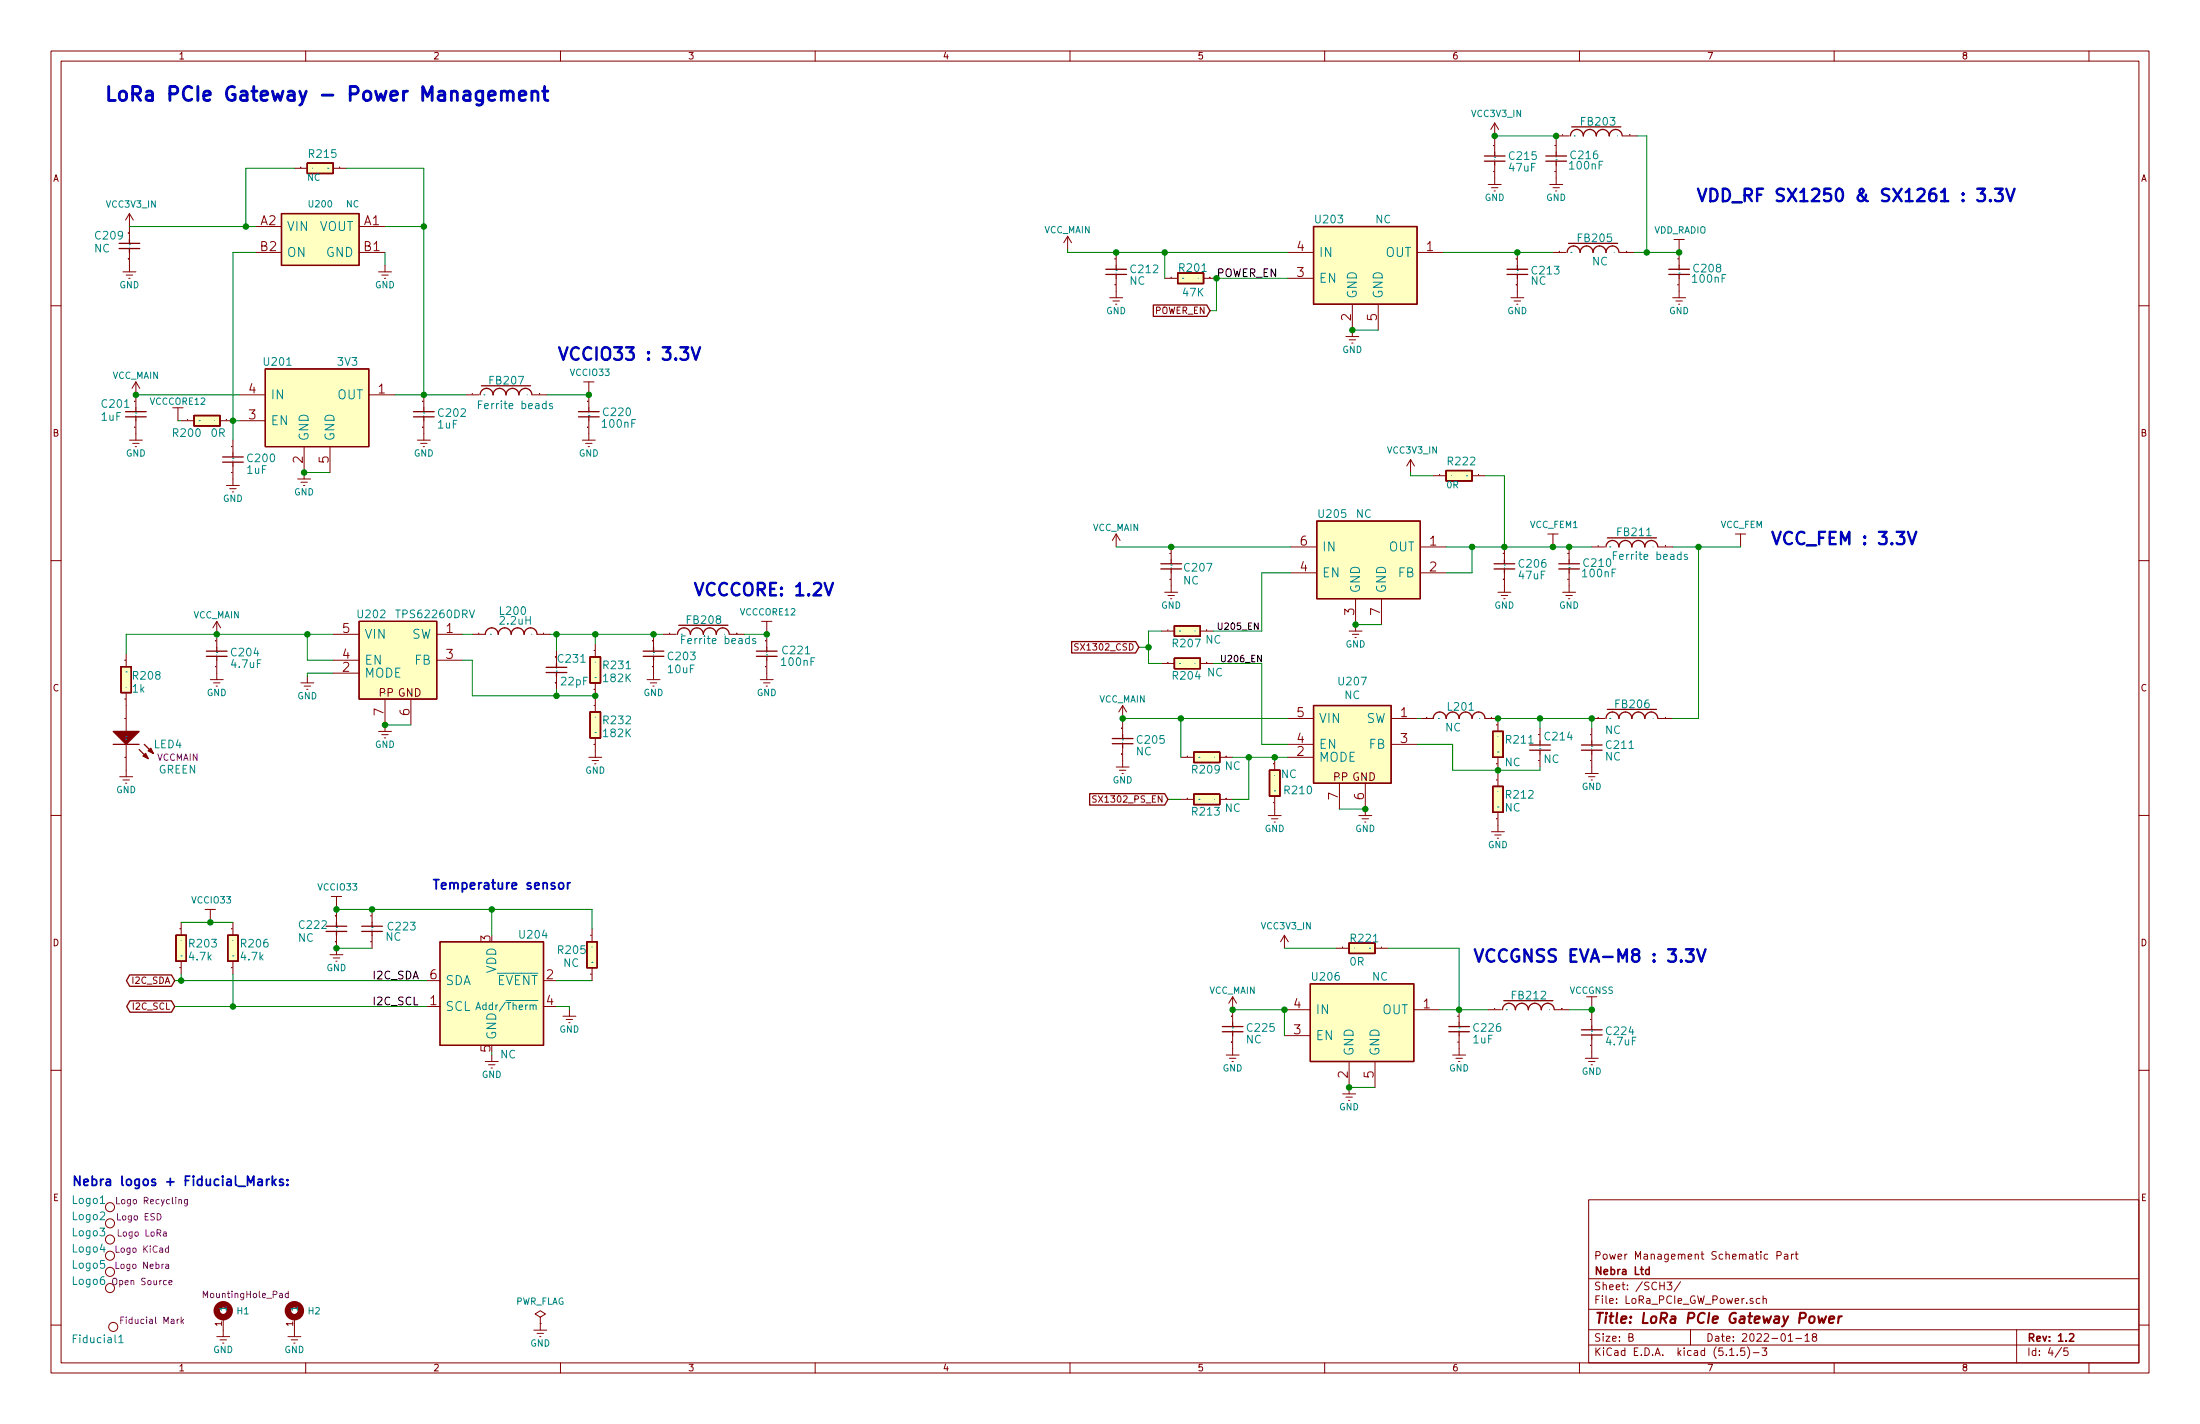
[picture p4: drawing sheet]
<svg xmlns="http://www.w3.org/2000/svg" width="432mm" height="279mm" viewBox="0 0 432 279" stroke-linecap="round" stroke-linejoin="round" font-family="sans-serif">
<g fill="none" stroke="#840000" stroke-width=".2">
<path d="M10 10h411.8v259.4h-411.8zM12 12h407.8v255.4h-407.8zM60 10v2M110 10v2M160 10v2M210 10v2M260 10v2M310 10v2M360 10v2M410 10v2M57.8 33h2.5M59 32.8h.1"/>
<path d="M65.4 33h2.5M66.7 32.8h.1M292.1 36.2h2.5M292.7 36.8h1.3M293.2 28.6h.1M293.2 33.6v.1M293.2 28.5v.1M293.2 37.5h.3M293.4 24.1v2.6M293.4 27.3v2.5M293.4 32.4v3.8M293.4 24.1l-.8 1.3"/>
<path d="M293.4 24.1l.7 1.3M304.2 36.2h2.5M304.8 36.8h1.3M305.2 28.6h.1M305.2 33.7h.1M305.2 33.6v.1M305.3 37.5h.3M305.4 26.7h2.6M305.4 27.3v2.5M305.4 32.4v3.8M306.7 26.5h.1M318.5 26.7h2.8"/>
<path d="M319.9 26.5h.1M10 60h2M24.1 53.3h2.6M24.8 54h1.2M25.2 50.8h.1M25.2 45.7h.1M25.3 54.6h.2M25.4 41.9l-.8 1.3M25.4 41.9v5.1M25.4 49.5v3.8M25.4 41.9l.8 1.3M50.2 44.5h5"/>
<path d="M50.2 49.5h5M70.5 44.5h5.1M70.5 49.5h5.1M74.3 53.3h2.5M74.9 54h1.3M75.4 54.6h.3M75.6 52.1v1.2M209.5 46.4l-.7 1.2M209.5 46.4v2.5M209.5 46.4l.8 1.2M217.8 58.4h2.5M218.4 59.1h1.3"/>
<path d="M218.9 50.8h.1M218.9 55.9h.1M218.9 59.7h.3M219.1 49.5v2.6M219.1 54.6v3.8M228.6 54.6h2.5M229.9 54.4h.1M236.2 54.6h2.6M237.5 54.4h.1M252.7 49.5h5.1M252.7 54.6h5.1M265.4 59.7v6.3"/>
<path d="M270.5 59.7v5.1M278.1 49.5h5.1M296.5 58.4h2.6M297.2 59.1h1.2M297.6 50.8h.1M297.6 55.9h.1M297.7 59.7h.2M297.8 49.5v2.6M297.8 54.6v3.8M304.8 49.5h2.5M306.1 49.3h.1M317.9 49.5h2.8"/>
<path d="M319.3 49.3h.1M328.3 58.4h2.5M328.5 47h2.1M328.9 59.1h1.3M329.4 50.8h.1M329.4 55.9h.1M329.4 59.7h.3M329.6 47v5.1M329.6 54.6v3.8M419.8 60h2M26.5 78.7h.1M26.7 74.9v5.1"/>
<path d="M26.7 74.9l-.8 1.3M26.7 74.9l.7 1.3M47 77.5h5.1M72.4 77.5h5.1M83 78.7h.1M83.2 77.5v2.5M91.4 77.5h2.6M92.7 77.3h.1M104.5 77.5h2.8M105.9 77.3h.1M114.6 74.9h2M115.4 78.7h.1"/>
<path d="M115.6 74.9v5.1M264.2 66h2.5M264.8 66.7h1.3M265.3 67.3h.3M25.4 86.4h2.5M26 87h1.3M26.5 83.8h.1M26.5 87.6h.3M26.7 82.6v3.8M34.9 80v2.6M35.6 82.6h2.5M36.8 82.3h.1"/>
<path d="M43.2 82.6h2.5M44.4 82.3h.1M44.4 95.3h2.6M45.1 95.9h1.3M45.5 92.7h.1M45.5 87.6h.1M45.6 96.5h.2M45.7 86.4v2.5M45.7 91.4v3.9M47 82.6h5.1M58.4 94h2.6M59.1 94.6h1.2"/>
<path d="M59.6 95.3h.2M59.7 87.6v6.4M64.8 87.6v5.1M81.9 86.4h2.6M82.5 87h1.3M83 83.8h.1M83.1 87.6h.2M83.2 82.6v3.8M114.3 86.4h2.5M114.9 87h1.3M115.4 83.8h.1M115.4 87.6h.3"/>
<path d="M115.6 82.6v3.8M276.9 90.2l-.8 1.2M276.9 90.2v2.5M276.9 90.2l.7 1.2M281.3 93.3h2.5M282.5 93.1h.1M288.9 93.3h2.6M290.2 93.1h.1M10 110h2M219.1 104.8v2.5M219.1 104.8l-.8 1.2M219.1 104.8l.7 1.2"/>
<path d="M228.6 116.2h2.5M229.2 116.8h1.3M229.7 113.7h.1M229.7 108.6h.1M229.7 117.5h.3M229.9 107.3v2.6M229.9 112.4v3.8M253.4 107.3h5M253.4 112.4h5M266.1 117.5v6.3M271.1 117.5v5.1M278.8 107.3h5"/>
<path d="M278.8 112.4h5M294 116.2h2.5M294.6 116.8h1.3M295.1 113.7h.1M295.1 108.6h.1M295.1 117.5h.3M295.3 107.3v2.6M295.3 112.4v3.8M303.8 104.8h2M304.8 104.8v2.5M306.7 116.2h2.5M307.3 116.8h1.3"/>
<path d="M307.8 113.7h.1M307.8 108.6h.1M307.8 113.6v.1M307.8 117.5h.3M308 107.3v2.6M308 112.4v3.8M312.4 107.3h2.6M313.7 107.1h.1M325.5 107.3h2.8M326.9 107.1h.1M340.6 104.8h2M341.6 104.8v2.5"/>
<path d="M419.8 110h2M24.6 137.2h.1M24.6 129.5h.1M24.8 128.3v2.5M24.8 135.9v7.6M41.3 133.4h2.5M41.9 134h1.3M42.3 125.7h.1M42.3 130.8h.1M42.4 134.6h.3M42.5 121.9v5.1M42.5 129.5v3.9"/>
<path d="M42.5 121.9l-.7 1.3M42.5 121.9l.8 1.3M59.1 134h2.5M59.7 134.6h1.3M60.2 135.3h.3M60.3 132.7v1.3M65.4 124.5h5.1M65.4 132.1h5.1M65.4 129.5h5.1M75.6 137.2v6.3M80.6 137.2v5M85.7 124.5h5.1"/>
<path d="M85.7 129.5h5.1M92.7 124.5h2.5M94 124.3h.1M105.4 124.5h2.5M106.7 124.3h.1M109 128.9h.1M109 134h.1M109.2 127.6v2.6M109.2 132.7v2.6M116.6 138.4h.1M116.6 127.6h.1M116.6 135.3h.1"/>
<path d="M116.6 135.2v.1M116.8 126.4v2.5M116.8 134v2.5M116.8 137.2v2.5M127 133.4h2.5M127.6 134h1.3M128.1 125.7h.1M128.1 130.8h.1M128.1 134.6h.3M128.3 124.5v2.5M128.3 129.5v3.9M130.2 124.5h2.5"/>
<path d="M131.4 124.3h.1M149.2 133.4h2.6M149.5 121.9h2M149.9 134h1.2M150.3 125.7h.1M150.3 130.8h.1M150.4 134.6h.2M150.5 121.9v5.1M150.5 129.5v3.9M211.6 126.4l-.4-.1-.2 .1v.4l.6 .3v.2l-.2 .3-.5-.1M220.3 138.4l-.7 1.3M220.3 138.4v2.6"/>
<path d="M220.3 138.4l.8 1.3M228 123.8h2.5M228 130.2h2.5M229.2 123.6h.1M229.2 130h.1M235.6 123.8h2.5M235.6 130.2h2.5M236.8 123.6h.1M236.8 130h.1M264.8 123.8h2.5M265.4 124.5h1.3M265.9 125.1h.3"/>
<path d="M10 160h2M23.5 152.4h2.5M24.1 153h1.3M24.6 148.6h.1M24.6 141h.1M24.6 140.9v.1M24.6 153.7h.3M24.8 146.1v6.3M74.3 143.5h2.5M74.9 144.1h1.3M75.4 144.8h.3M115.6 148.6h2.5"/>
<path d="M116.2 149.2h1.3M116.6 146.1h.1M116.6 146v.1M116.7 149.9h.3M116.8 144.8v3.8M215.2 156.2l-.5-.1-.2 .2v.3l.6 .3 .1 .3-.3 .2h-.4M219.1 150.5h2.5M219.7 151.1h1.3M220.1 148h.1M220.1 142.9h.1M220.1 142.8v.1M220.2 151.8h.3"/>
<path d="M220.3 141.6v2.5M220.3 146.7v3.8M231.8 156.8h2.5M231.8 148.6h2.5M233 156.6h.1M233 148.4h.1M239.4 156.8h2.5M239.4 148.6h2.5M240.6 156.6h.1M240.6 148.4h.1M250 149.9h.1M250 157.5h.1"/>
<path d="M250.2 148.6v2.5M250.2 156.2v3.8M252.7 148.6h5.1M252.7 141h5.1M252.7 146.1h5.1M262.9 153.7v5.1M268 153.7v6.3M273 141h5.1M273 146.1h5.1M278.8 141h2.5M280 140.8h.1M291.5 141h2.5v2.5"/>
<path d="M292.7 140.8h.1M293.8 153h.1M293.8 149.9h.1M293.8 142.2h.1M293.8 149.8v.1M294 148.6v2.5M294 151.8v2.5M294 159.4v3.8M302.1 149.2h.1M302.1 144.1h.1M302.3 142.9v2.5M302.3 148v2.5"/>
<path d="M311.1 151.8h2.6M311.8 152.4h1.3M312.2 149.2h.1M312.2 144.1h.1M312.3 153h.2M312.4 142.9v2.5M312.4 148v3.8M312.4 141h2.6M313.7 140.8h.1M325.5 141h2.8M326.9 140.8h.1M419.8 160h2"/>
<path d="M40.3 178.4h2M41.3 178.4v2.6M65 175.9h2.1M65.8 179.7h.1M66 175.9v5.1M72.8 179.7h.1M73 178.4v2.6M248.9 160h2.6M249.6 160.7h1.2M250.1 161.3h.2M266.7 160h2.5M267.3 160.7h1.3"/>
<path d="M267.8 161.3h.3M292.7 163.2h2.6M293.4 163.8h1.2M293.8 160.7h.1M293.8 160.6v.1M293.9 164.5h.2M35.4 182.2h.1M35.4 189.9h.1M35.4 189.8v.1M35.6 181v2.5M35.6 188.6v2.5M45.5 182.2h.1"/>
<path d="M45.5 189.9h.1M45.5 189.8v.1M45.7 181v2.5M45.7 188.6v2.5M64.8 187.3h2.5M65.4 188h1.3M65.8 184.8h.1M65.9 188.6h.3M66 183.5v3.8M72.8 184.8h.1M73 183.5v2.6M83.8 197.5h2.6"/>
<path d="M110.5 199.4h2.5M111.8 198.1v1.3M116 191.1h.1M116 183.5h.1M116.2 182.2v2.6M116.2 189.9v2.5M241.7 199.4h.1M241.9 195.6v5.1M241.9 195.6l-.7 1.3M241.9 195.6l.8 1.3M252.1 198.1h5.1M252.1 183.5l-.8 1.3"/>
<path d="M252.1 183.5v2.6M252.1 183.5l.8 1.3M262.3 186.1h2.5M263.5 185.9h.1M269.9 186.1h2.5M271.1 185.9h.1M277.5 198.1h5.1M286.2 199.4h.1M286.4 198.1v2.6M292.1 198.1h2.5M293.4 197.9h.1M305.2 198.1h2.8"/>
<path d="M306.6 197.9h.1M312.2 200h.1M312.4 195.6v2.5M312.4 198.8v2.5M10 210h2M95.2 208.3h2.6M95.9 208.9h1.3M96.4 209.6h.2M96.5 207v1.3M111.1 200h1.3M111.6 200.7h.3M240.7 207h2.5"/>
<path d="M241.3 207.6h1.3M241.7 204.5h.1M241.8 208.3h.3M241.9 203.2v3.8M252.1 203.2h5.1M263.5 214.6h2.6M264.2 215.3h1.2M264.7 215.9h.2M264.8 208.3v6.3M269.9 208.3v5.1M285.1 207h2.6M285.7 207.6h1.3"/>
<path d="M286.2 204.5h.1M286.3 208.3h.2M286.4 203.2v3.8M311.1 207.6h2.6M311.8 208.3h1.3M312.2 205.1h.1M312.3 208.9h.2M312.4 203.8v3.8M419.8 210h2M311.8 235.4h108v32h-108zM10 260h2M43.8 258.4v3.9"/>
<path d="M57.8 258.4v3.9M106 258.4l1.1-.6-1.1-.6-1 .6 1 .6v1.3M106 259.7h.1M106 259.7v1.3M311.8 256.9h108M311.8 250.9h108M327.2 251.6h.9l-.5 .5 .5 .2v.6l-.2 .2-.7-.2M329.8 251.5l-1.2 1.9M345.4 254.8h-.4l-.3 .2 .1 .6 .2 .2 .4-.1M346 254.9l.3-.1h.3l.1 1M346 254.3v1.5M347 246.2l-.4-.1-.3 .3v.5l.3 .2 .4-.1"/>
<path d="M348.8 246.4l.7-.1 .1-.2v-.4l-.3-.1h-.5v1.5M350.3 246.2h.5l.1 .9M350.9 246.4l-.5 .1-.2 .2 .2 .4 .5-.1M351.6 246.1v1M352 246.1l-.4 .3M352.3 246.1h.6M352.6 245.6v1.3l.3 .2M419.8 260h2M42.5 262.3h2.6M43.2 262.9h1.2M43.7 263.5h.2M56.5 262.3h2.6"/>
<path d="M57.1 262.9h1.3M57.7 263.5h.2M60 267.4v2M104.8 261h2.5M105.4 261.6h1.3M105.9 262.3h.3M110 267.4v2M160 267.4v2M210 267.4v2M260 267.4v2M310 267.4v2M311.8 263.9h108"/>
<path d="M311.8 260.9h108M319.7 262.4l.7-.1 .1-.2-.1-.4h-.7v1.5h.6l.2-.2 .1-.3-.4-.3M331.8 260.9v3M339.5 266h.8M341 265.8v.2M342.4 264.5h-.7l-.1 .7 .2-.2 .5 .1 .2 .2-.1 .5-.2 .2-.6-.2M343 264.3a1.71 1.71 0 0 1 0 2.2M344.1 265.4h1.2M345.8 264.5h1l-.5 .5 .4 .2v.6l-.2 .2-.7-.2M351 263.2h.8M352.5 262.6h1.1M354.3 262.1l.4-.4v1.5"/>
<path d="M354.3 263.2h.8M356 262.3l-.3-.3 .1-.2 .2-.1h.4l.2 .3-.1 .2-.5 .1-.3 .3 .1 .4 .2 .2h.3l.3-.3-.1-.4-.2-.2M360 267.4v2M395.8 260.9v6.5M404.6 264.4l-1.2 1.9M405.8 264.5h-.7v.7l.2-.2 .5 .1 .1 .2-.1 .5-.2 .2-.5-.2M410 267.4v2"/>
<circle cx="21.6" cy="236.9" r=".89"/>
<circle cx="21.6" cy="252.7" r=".89"/>
<circle cx="21.6" cy="243.2" r=".89"/>
<circle cx="21.6" cy="249.6" r=".89"/>
<circle cx="21.6" cy="246.4" r=".89"/>
<circle cx="21.6" cy="240" r=".89"/>
<circle cx="22.2" cy="260.3" r=".89"/>
</g>
<path d="M323.7 249.1h-.4l-.3 .3v.5l.3 .2 .4-.1M323.7 248.6v1.5M406.2 261.8l.6-.1 .2 .4-.9 1.1h.9" fill="none" stroke="#840000" stroke-width=".3"/>
<path d="M356.9 258.3l.2 1.3 .5-1 .3 1 .5-1.3M359 258.9l1-.2-.1-.4h-.7l-.2 1 .2 .3 .6-.1M360.9 258.3l-.1 1.3M361.5 258.3h-.4l-.2 .3" fill="none" stroke="#840000" stroke-width=".41"/>
<g fill="#ffffc2" stroke="#ffffc2" stroke-width=".2">
<path d="M230.5 122.8h5.1v2h-5.1z"/>
<path d="M264.8 185h5.1v2.1h-5.1z"/>
<path d="M257.2 193h20.3v15.3h-20.3z"/>
<path d="M115.8 139.7h2.1v5.1h-2.1z"/>
<path d="M115.8 128.9h2.1v5.1h-2.1z"/>
<path d="M234.3 155.8h5.1v2.1h-5.1z"/>
<path d="M70.5 121.9h15.2v15.3h-15.2z"/>
<path d="M249.2 151.1h2v5.1h-2z"/>
<path d="M55.2 41.9h15.3v10.2h-15.3z"/>
<path d="M38.1 81.5h5.1v2.1h-5.1z"/>
<path d="M231.1 53.6h5.1v2h-5.1z"/>
<path d="M258.4 102.2h20.4v15.3h-20.4z"/>
<path d="M257.8 44.5h20.3v15.2h-20.3z"/>
<path d="M230.5 129.2h5.1v2h-5.1z"/>
<path d="M60.3 32h5.1v2h-5.1z"/>
<path d="M234.3 147.6h5.1v2h-5.1z"/>
<path d="M293 154.3h2v5.1h-2z"/>
<path d="M293 143.5h2v5.1h-2z"/>
<path d="M257.8 138.4h15.2v15.3h-15.2z"/>
<path d="M283.8 92.3h5.1v2.1h-5.1z"/>
<path d="M52.1 72.4h20.3v15.2h-20.3z"/>
<path d="M44.7 183.5h2v5.1h-2z"/>
<path d="M34.5 183.5h2.1v5.1h-2.1z"/>
<path d="M23.7 130.8h2.1v5.1h-2.1z"/>
<path d="M86.4 184.8h20.3v20.3h-20.3z"/>
<path d="M115.2 184.8h2v5.1h-2z"/>
</g>
<g fill="none" stroke="#840000" stroke-width=".25">
<path d="M60.3 32h5.1v2h-5.1zM291.3 31.6h4.1M291.3 30.6h4.1M293.4 29.8v.8M293.4 31.6v.8M303.4 31.6h4.1M303.4 30.6h4.1M305.4 29.8v.8M305.4 31.6v.8M308.2 26.7a1.27 1.27 0 0 1 1.3-1.3 1.27 1.27 0 0 1 1.3 1.3 1.27 1.27 0 0 1 1.2-1.3 1.27 1.27 0 0 1 1.3 1.3 1.27 1.27 0 0 1 1.3-1.3 1.27 1.27 0 0 1 1.2 1.3 1.27 1.27 0 0 1 1.3-1.3 1.27 1.27 0 0 1 1.3 1.3M308.5 24.9h9.6M23.4 47.8h4"/>
<path d="M23.4 48.8h4M25.4 47v.8M25.4 48.8v.7M55.2 41.9h15.3v10.2h-15.3zM217 52.8h4.1M217 53.8h4.1M219.1 52.1v.7M219.1 53.8v.8M226.4 59.8h10.5l.6 1.2-.6 1.1h-10.5zM231.1 53.6h5.1v2h-5.1zM257.8 44.5h20.3v15.2h-20.3zM295.8 52.8h4"/>
<path d="M295.8 53.8h4M297.8 52.1v.7M297.8 53.8v.8M307.6 49.5a1.27 1.27 0 0 1 1.3-1.2 1.27 1.27 0 0 1 1.2 1.2 1.27 1.27 0 0 1 1.3-1.2 1.27 1.27 0 0 1 1.3 1.2 1.27 1.27 0 0 1 1.2-1.2 1.27 1.27 0 0 1 1.3 1.2 1.27 1.27 0 0 1 1.3-1.2 1.27 1.27 0 0 1 1.3 1.2M307.8 47.8h9.7M327.5 52.8h4.1M327.5 53.8h4.1M329.6 52.1v.7M329.6 53.8v.8M52.1 72.4h20.3v15.2h-20.3zM94.2 77.5a1.27 1.27 0 0 1 1.3-1.3 1.27 1.27 0 0 1 1.3 1.3 1.27 1.27 0 0 1 1.2-1.3 1.27 1.27 0 0 1 1.3 1.3 1.27 1.27 0 0 1 1.3-1.3 1.27 1.27 0 0 1 1.3 1.3 1.27 1.27 0 0 1 1.2-1.3 1.27 1.27 0 0 1 1.3 1.3M94.5 75.7h9.6"/>
<path d="M24.6 80.8h4.1M24.6 81.8h4.1M26.7 80v.8M26.7 81.8v.8M38.1 81.5h5.1v2.1h-5.1zM43.7 89.7h4.1M43.7 90.7h4.1M45.7 88.9v.8M45.7 90.7v.7M81.2 80.8h4M81.2 81.8h4M83.2 80v.8"/>
<path d="M83.2 81.8v.8M113.5 80.8h4.1M113.5 81.8h4.1M115.6 80v.8M115.6 81.8v.8M283.8 92.3h5.1v2.1h-5.1zM227.8 111.6h4.1M227.8 110.6h4.1M229.9 109.9v.7M229.9 111.6v.8M258.4 102.2h20.4v15.3h-20.4zM293.2 111.6h4.1"/>
<path d="M293.2 110.6h4.1M295.3 109.9v.7M295.3 111.6v.8M305.9 111.6h4.1M305.9 110.6h4.1M308 109.9v.7M308 111.6v.8M315.2 107.3a1.27 1.27 0 0 1 1.3-1.3 1.27 1.27 0 0 1 1.3 1.3 1.27 1.27 0 0 1 1.2-1.3 1.27 1.27 0 0 1 1.3 1.3 1.27 1.27 0 0 1 1.3-1.3 1.27 1.27 0 0 1 1.2 1.3 1.27 1.27 0 0 1 1.3-1.3 1.27 1.27 0 0 1 1.3 1.3M315.5 105.5h9.6M23.7 130.8h2.1v5.1h-2.1zM40.5 127.8h4.1M40.5 128.8h4.1"/>
<path d="M42.5 127v.8M42.5 128.8v.7M70.5 121.9h15.2v15.3h-15.2zM95.2 124.5a1.27 1.27 0 0 1 1.3-1.3 1.27 1.27 0 0 1 1.3 1.3 1.27 1.27 0 0 1 1.3-1.3 1.27 1.27 0 0 1 1.2 1.3 1.27 1.27 0 0 1 1.3-1.3 1.27 1.27 0 0 1 1.3 1.3 1.27 1.27 0 0 1 1.2-1.3 1.27 1.27 0 0 1 1.3 1.3M107.2 132h4.1M107.2 130.9h4.1M109.2 130.2v.7M109.2 132v.7M115.8 139.7h2.1v5.1h-2.1zM115.8 128.9h2.1v5.1h-2.1zM126.2 127.8h4.1M126.2 128.8h4.1"/>
<path d="M128.3 127v.8M128.3 128.8v.7M133 124.5a1.27 1.27 0 0 1 1.2-1.3 1.27 1.27 0 0 1 1.3 1.3 1.27 1.27 0 0 1 1.3-1.3 1.27 1.27 0 0 1 1.2 1.3 1.27 1.27 0 0 1 1.3-1.3 1.27 1.27 0 0 1 1.3 1.3 1.27 1.27 0 0 1 1.3-1.3 1.27 1.27 0 0 1 1.2 1.3M133.2 122.7h9.7M148.5 127.8h4M148.5 128.8h4M150.5 127v.8M150.5 128.8v.7M210.3 125.9h12.6l.6 1.1-.6 1.1h-12.6zM230.5 122.8h5.1v2h-5.1zM230.5 129.2h5.1v2h-5.1zM257.8 138.4h15.2v15.3h-15.2z"/>
<path d="M315.5 139.2h9.6M22.2 146.1h5.1M27.3 147.1l1.8 1.7M28.3 146.1l1.8 1.7M213.9 155.7h14.7l.6 1.1-.6 1.2h-14.7zM218.3 144.9h4.1M218.3 145.9h4.1M220.3 144.1v.8M220.3 145.9v.8M234.3 155.8h5.1v2.1h-5.1zM234.3 147.6h5.1v2h-5.1zM249.2 151.1h2v5.1h-2z"/>
<path d="M281.3 141a1.27 1.27 0 0 1 1.3-1.3 1.27 1.27 0 0 1 1.2 1.3 1.27 1.27 0 0 1 1.3-1.3 1.27 1.27 0 0 1 1.3 1.3 1.27 1.27 0 0 1 1.3-1.3 1.27 1.27 0 0 1 1.2 1.3 1.27 1.27 0 0 1 1.3-1.3 1.27 1.27 0 0 1 1.3 1.3M293 154.3h2v5.1h-2zM293 143.5h2v5.1h-2zM300.2 147.2h4.1M300.2 146.2h4.1M302.3 145.4v.8M302.3 147.2v.8M310.4 147.2h4.1M310.4 146.2h4.1M312.4 145.4v.8M312.4 147.2v.8M315.2 141a1.27 1.27 0 0 1 1.3-1.3 1.27 1.27 0 0 1 1.3 1.3 1.27 1.27 0 0 1 1.2-1.3 1.27 1.27 0 0 1 1.3 1.3 1.27 1.27 0 0 1 1.3-1.3 1.27 1.27 0 0 1 1.2 1.3 1.27 1.27 0 0 1 1.3-1.3 1.27 1.27 0 0 1 1.3 1.3"/>
<path d="M25.5 191.3h8.2l.6 1.1-.6 1.1h-8.2l-.7-1.1zM25.5 196.4h8.2l.6 1.1-.6 1.1h-8.2l-.6-1.1zM34.5 183.5h2.1v5.1h-2.1zM44.7 183.5h2v5.1h-2zM64 181.7h4.1M64 182.8h4.1M66 181v.7M66 182.8v.7M71 181.7h4.1M71 182.8h4.1M73 181v.7M73 182.8v.7"/>
<path d="M86.4 184.8h20.3v20.3h-20.3zM115.2 184.8h2v5.1h-2zM257.2 193h20.3v15.3h-20.3zM264.8 185h5.1v2.1h-5.1zM294.9 198.1a1.27 1.27 0 0 1 1.3-1.2 1.27 1.27 0 0 1 1.2 1.2 1.27 1.27 0 0 1 1.3-1.2 1.27 1.27 0 0 1 1.3 1.2 1.27 1.27 0 0 1 1.2-1.2 1.27 1.27 0 0 1 1.3 1.2 1.27 1.27 0 0 1 1.3-1.2 1.27 1.27 0 0 1 1.3 1.2M295.1 196.3h9.7M239.9 201.4h4.1M239.9 202.4h4.1M241.9 200.7v.7M241.9 202.4v.8M284.4 201.4h4M284.4 202.4h4"/>
<path d="M286.4 200.7v.7M286.4 202.4v.8M310.4 202.1h4.1M310.4 203.1h4.1M312.4 201.3v.8M312.4 203.1v.7"/>
</g>
<g fill="none" stroke="#008484" stroke-width=".2">
<path d="M61.3 33h.1M64.4 33h.1M293.3 31.3h.1M293.3 30.9h.1M293.4 30.9h.1M305.4 30.9h.1M305.4 31.3h.1M309 26.7h.1M309 26.6v.1M317.5 26.6v.1M25.4 48.5h.1M25.4 48h.1"/>
<path d="M219 53.6h.1M219 53.1h.1M219.1 53.1h.1M232.2 54.6h.1M235.2 54.6h.1M297.8 53.6h.1M297.8 53.1h.1M308.4 49.5h.1M316.8 49.5h.1M329.5 53.1h.1M329.6 53.6h.1M93.9 79.4h.5"/>
<path d="M94.6 78.7h-.7v1.5M95 77.5h.1M95 77.4v.1M103.5 77.4v.1M108.4 79.2h-.3l-.3 .2 .1 .2 .5 .2v.3h-.6M26.6 81.5h.1M26.6 81h.1M26.7 81h.1M39.1 82.6h.1M42.1 82.5v.1M45.7 90.4h.1M45.7 89.9h.1"/>
<path d="M83.2 81.5h.1M83.2 81h.1M115.5 81h.1M115.6 81.5h.1M284.9 93.3h.1M287.9 93.3h.1M229.8 111.4h.1M229.8 110.9h.1M229.9 110.9h.1M295.2 111.4h.1M295.2 110.9h.1M295.3 110.9h.1"/>
<path d="M307.9 110.9h.1M308 111.4h.1M316 107.3h.1M316.7 109h.5M317.4 108.3h-.7v1.5M324.5 107.3h.1M331.2 108.8h-.4l-.2 .2 .1 .2 .5 .1v.4h-.6M24.7 134.8h.1M24.7 131.8h.1M24.8 131.8h.1M42.5 128.5h.1M42.5 128h.1"/>
<path d="M96.3 124.5h.1M104.4 124.4v.1M109.2 131.2h.1M109.2 131.7h.1M116.8 129.9h.1M116.8 132.9h.1M128.2 128.5h.1M128.3 128h.1M133.7 124.5h.1M133.8 125.5h.5M134.5 124.8h-.7v1.5M148.3 125.3h-.4l-.2 .2 .1 .2 .5 .2v.3h-.6"/>
<path d="M150.5 128h.1M150.5 128.5h.1M231.5 123.8h.1M231.5 130.2h.1M231.5 130.1v.1M234.5 123.8h.1M234.5 130.1v.1M24.7 145h.1M24.8 144.5h.1M116.8 140.7h.1M116.8 143.7h.1M220.3 145.6h.1"/>
<path d="M220.3 145.2h.1M235.3 156.8h.1M235.3 148.6h.1M238.4 156.8h.1M238.4 148.6h.1M250.2 152.1h.1M250.2 155.2h.1M282.3 141h.1M282.3 140.9v.1M290.4 140.9v.1M294 155.3h.1M294 144.5h.1"/>
<path d="M294 158.3h.1M294 147.5h.1M302.2 146.4h.1M302.2 146.9h.1M302.3 146.9h.1M312.4 146.9h.1M312.4 146.4h.1M316 141h.1M316 140.9v.1M324.5 140.9v.1M35.5 184.5h.1M35.5 187.6h.1"/>
<path d="M35.6 187.6h.1M45.7 184.5h.1M45.7 187.6h.1M66 182.5h.1M66 182h.1M73 182.5h.1M73 182h.1M93.4 198.1l.5-1.4 .4 1.4M93.5 197.7h.7M103.7 196.3h1.9M116.2 185.8h.1M116.2 188.8h.1"/>
<path d="M265.8 186v.1M268.8 186.1h.1M268.8 186v.1M295.7 198.1h.1M304.1 198.1h.1M241.9 202.2h.1M241.9 201.7h.1M286.4 202.2h.1M286.4 201.7h.1M312.4 202.8h.1M312.4 202.3h.1M19.7 236.1h.8"/>
<path d="M23.3 262.4l.4-.5v1.5M23.3 263.4h.9"/>
</g>
<g fill="none" stroke="#840084" stroke-width=".2">
<path d="M36.8 235.4l-.1 1.1-.1 .1h-.4M36.8 235.4h-.4l-.2 .2 .1 .5h.5M23.7 259h.4M24.3 258.4h-.6v1.3M32.1 241.8h.5v.7M32.6 248.1h.4l.1 .8M32.6 242l-.6 .2 .1 .3h.5M33.1 244.9h-.4l-.2 .2 .1 .6h.5M33.1 244.4v1.3M33.1 248.4h-.4l-.2 .2 .2 .3 .4-.1M33.1 251.6l.7-.1-.1-.2-.3-.1-.3 .2 .1 .6h.5M35.6 258.4v1.3"/>
<path d="M35.7 259.2l.3 .5M36 258.9l-.4 .4M56.6 253.8h-.4l-.2 .2 .1 .6h.5M56.6 253.3v1.3"/>
</g>
<g fill="none" stroke="#840000" stroke-width="1.3">
<circle cx="43.8" cy="257.2" r="1.27"/>
<circle cx="57.8" cy="257.2" r="1.27"/>
</g>
<g fill="#840000" stroke="#840000" stroke-width=".25">
<path d="M22.2 143.5h5.1l-2.5 2.6z"/>
<path d="M29.1 147.3l.5-.5 .5 1z"/>
<path d="M28.1 148.3l.5-.5 .5 1z"/>
</g>
<g fill="none" stroke="#008400" stroke-width=".2">
<path d="M57.8 33h-9.5v11.5M67.9 33h15.3v44.5M293.4 27.3v-.6h12v.6M321.3 26.7h1.9v22.8M25.4 44.5h24.8M50.2 49.5h-4.5v36.9M75.6 44.5h7.6M75.6 49.5v2.6M209.5 48.9v.6h43.2M228.6 49.5v5.1M252.7 54.6h-13.9v6.4h-1.3M283.2 49.5h21.6"/>
<path d="M320.7 49.5h8.9M26.7 77.5h20.3M77.5 77.5h13.9M107.3 77.5h8.3M265.4 64.8h5.1M34.9 82.6h.7M45.7 82.6h1.3M59.7 92.7h5.1M276.9 92.7v.6h4.4M291.5 93.3h3.8v14M219.1 107.3h34.3M253.4 112.4h-5.8v11.4h-9.5"/>
<path d="M283.8 107.3h28.6M288.9 107.3v5.1h-5.1M328.3 107.3h13.3M333.4 107.3v33.7h-5.1M60.3 124.5v5h5.1M65.4 124.5h-40.6v3.8M65.4 132.1h-5.1v.6M90.8 129.5h1.9v7h24.1v.7M90.8 124.5h1.9M107.9 124.5h22.3M109.2 124.5v3.1M109.2 135.3v1.2"/>
<path d="M116.8 124.5v1.9M146 124.5h4.5M223.5 127h1.9M228 123.8h-2.6v6.4h2.6M238.1 130.2h9.5v15.9h5.1M266.1 122.6h5M75.6 142.2h5M229.2 156.8h2.6M231.8 141v7.6M241.9 148.6h10.8M245.1 148.6v8.2h-3.2M252.7 141h-32.4v.6"/>
<path d="M262.9 158.8h5.1M278.1 141h.7M278.1 146.1h7v5h17.2v-.6M294 141h18.4v1.9M294 151.1v.7M302.3 141v1.9M66 178.4h50.2v3.8M96.5 178.4v5.1M34.3 192.4h49.5M34.3 197.5h49.5M35.6 181h10.1M35.6 191.1v1.3"/>
<path d="M45.7 191.1v6.4M66 186.1h7M109.2 192.4h7M109.2 197.5h2.6v.6M241.9 198.1h10.2v5.1M252.1 186.1h10.2M272.4 186.1h14v12M282.6 198.1h9.5M308 198.1h4.4v.7M264.8 213.4h5.1"/>
</g>
<path d="M246.9 122.2v1.3l-.7-1.3v1.3M247.6 128.6v1.2l-.8-1.2v1.2" fill="none" stroke="#000" stroke-width=".2"/>
<path d="M388.1 37h1.5l-.8 1a.63 .63 0 0 1 .8 .4v.6l-.5 .5h-.7l-.3-.3M390.6 39.2l.2 .1-.2 .2-.1-.2 .1-.1v.3M391.6 37h1.5l-.8 1a.63 .63 0 0 1 .8 .4v.6l-.5 .5h-.7l-.3-.3M393.8 37l.8 2.5 .8-2.5M133.6 68.1h1.5l-.8 1a.67 .67 0 0 1 .8 .4v.6l-.5 .5h-.7l-.3-.2M135.8 68.1l.8 2.5 .8-2.5M161.8 114.4l.9 2.4 .8-2.4M374.5 104.3l.8 2.5 .8-2.5M330.9 186.3h1.5l-.8 .9a.63 .63 0 0 1 .8 .5v.5l-.4 .5h-.7l-.4-.2M333.1 186.3l.8 2.4 .8-2.4" fill="none" stroke="#0000c2" stroke-width=".48"/>
<path d="M95.9 18.8l1.3-.3-.1-.5-.3-.1h-.5l-.4 .4v1l.1 .3 .3 .1 .8-.1M98.4 18.2a.69 .69 0 0 1 1-.2l.2 .3v1.4M98.4 17.9v1.8M99.6 18.3l.4-.4 .6 .1 .1 .3v1.4M101.9 18.8l1.3-.3-.1-.5-.3-.1h-.5l-.4 .4v1l.2 .3 .2 .1 .8-.1M104.4 18.2a.68 .68 0 0 1 1.2 .1v1.4M104.4 17.9v1.8M106.5 17.9h1M106.9 17v2.3l.1 .3 .5 .1" fill="none" stroke="#0000c2" stroke-width=".56"/>
<path d="M109.8 173.4a.49 .49 0 0 1 .4-.2 .49 .49 0 0 1 .4 .4v.5a.5 .5 0 0 1-.5 .3 .5 .5 0 0 1-.4-.3zM111.4 173.2v1.2M111.9 173.2l-.3 .1-.2 .3M52.3 231.4v1.2M52.9 231.4l-.4 .1-.2 .2M53.5 230.8v1.8M53.6 231.9l.6 .7M54.2 231.4l-.7 .7M55.5 231.5l-.4-.1-.2 .2v.3l.6 .2 .2 .1-.2 .3h-.6M56.4 232.4l.1 .1-.1 .1v-.2v.2M56.4 231.5h.1l-.1 .1v-.1v.1" fill="none" stroke="#0000c2" stroke-width=".36"/>
<g fill="#008400" stroke="#008400" stroke-width=".25">
<circle cx="35.6" cy="192.4" r=".51"/>
<circle cx="60.3" cy="124.5" r=".51"/>
<circle cx="45.7" cy="197.5" r=".51"/>
<circle cx="48.3" cy="44.5" r=".51"/>
<circle cx="26.7" cy="77.5" r=".51"/>
<circle cx="45.7" cy="82.6" r=".51"/>
<circle cx="286.4" cy="198.1" r=".51"/>
<circle cx="116.8" cy="124.5" r=".51"/>
<circle cx="109.2" cy="124.5" r=".51"/>
<circle cx="241.9" cy="198.1" r=".51"/>
<circle cx="264.8" cy="213.4" r=".51"/>
<circle cx="312.4" cy="198.1" r=".51"/>
<circle cx="96.5" cy="178.4" r=".51"/>
<circle cx="308" cy="107.3" r=".51"/>
<circle cx="41.3" cy="181" r=".51"/>
<circle cx="66" cy="178.4" r=".51"/>
<circle cx="73" cy="178.4" r=".51"/>
<circle cx="66" cy="186.1" r=".51"/>
<circle cx="150.5" cy="124.5" r=".51"/>
<circle cx="305.4" cy="26.7" r=".51"/>
<circle cx="75.6" cy="142.2" r=".51"/>
<circle cx="115.6" cy="77.5" r=".51"/>
<circle cx="83.2" cy="77.5" r=".51"/>
<circle cx="293.4" cy="26.7" r=".51"/>
<circle cx="59.7" cy="92.7" r=".51"/>
<circle cx="294" cy="151.1" r=".51"/>
<circle cx="83.2" cy="44.5" r=".51"/>
<circle cx="219.1" cy="49.5" r=".51"/>
<circle cx="228.6" cy="49.5" r=".51"/>
<circle cx="265.4" cy="64.8" r=".51"/>
<circle cx="229.9" cy="107.3" r=".51"/>
<circle cx="266.1" cy="122.6" r=".51"/>
<circle cx="304.8" cy="107.3" r=".51"/>
<circle cx="288.9" cy="107.3" r=".51"/>
<circle cx="329.6" cy="49.5" r=".51"/>
<circle cx="295.3" cy="107.3" r=".51"/>
<circle cx="297.8" cy="49.5" r=".51"/>
<circle cx="323.2" cy="49.5" r=".51"/>
<circle cx="268" cy="158.8" r=".51"/>
<circle cx="252.1" cy="198.1" r=".51"/>
<circle cx="294" cy="141" r=".51"/>
<circle cx="116.8" cy="136.5" r=".51"/>
<circle cx="302.3" cy="141" r=".51"/>
<circle cx="312.4" cy="141" r=".51"/>
<circle cx="231.8" cy="141" r=".51"/>
<circle cx="109.2" cy="136.5" r=".51"/>
<circle cx="250.2" cy="148.6" r=".51"/>
<circle cx="245.1" cy="148.6" r=".51"/>
<circle cx="333.4" cy="107.3" r=".51"/>
<circle cx="220.3" cy="141" r=".51"/>
<circle cx="128.3" cy="124.5" r=".51"/>
<circle cx="225.4" cy="127" r=".51"/>
<circle cx="42.5" cy="124.5" r=".51"/>
</g>
<text font-size="3.8" fill="#0000c2" x="20.3" y="19.9">LoRa PCIe Gateway - Power Management</text>
<g font-size="3.4" fill="#0000c2">
<text x="332.7" y="39.6">VDD_RF SX1250 &amp; SX1261 : 3.3V</text>
<text x="109.2" y="70.7">VCCIO33 : 3.3V</text>
<text x="347.3" y="106.9">VCC_FEM : 3.3V</text>
<text x="135.9" y="116.9">VCCCORE: 1.2V</text>
<text x="288.9" y="188.8">VCCGNSS EVA-M8 : 3.3V</text>
</g>
<text font-size="2.8" fill="#840000" x="312.8" y="259.7">Title: LoRa PCIe Gateway Power</text>
<g font-size="2.5" fill="#840000">
<text x="51.1" y="44.2">A2</text>
<text x="71.5" y="44.2">A1</text>
<text x="51.1" y="49.3">B2</text>
<text x="71.5" y="49.3">B1</text>
<text x="254.6" y="49.3">4</text>
<text x="280" y="49.3">1</text>
<text x="254.6" y="54.4">3</text>
<text x="265.2" y="62.9" transform="rotate(-90 265.2 62.9)">2</text>
<text x="270.3" y="62.9" transform="rotate(-90 270.3 62.9)">5</text>
<text x="48.8" y="77.2">4</text>
<text x="74.2" y="77.2">1</text>
<text x="48.8" y="82.3">3</text>
<text x="59.4" y="90.9" transform="rotate(-90 59.4 90.9)">2</text>
<text x="64.5" y="90.9" transform="rotate(-90 64.5 90.9)">5</text>
<text x="255.2" y="107.1">6</text>
<text x="280.6" y="107.1">1</text>
<text x="255.2" y="112.1">4</text>
<text x="280.6" y="112.1">2</text>
<text x="67.3" y="124.2">5</text>
<text x="87.6" y="124.2">1</text>
<text x="265.8" y="120.7" transform="rotate(-90 265.8 120.7)">3</text>
<text x="270.9" y="120.7" transform="rotate(-90 270.9 120.7)">7</text>
<text x="67.3" y="131.8">2</text>
<text x="67.3" y="129.3">4</text>
<text x="87.6" y="129.3">3</text>
<text x="75.3" y="140.4" transform="rotate(-90 75.3 140.4)">7</text>
<text x="80.4" y="140.4" transform="rotate(-90 80.4 140.4)">6</text>
<text x="254.6" y="140.7">5</text>
<text x="274.9" y="140.7">1</text>
<text x="254.6" y="148.3">2</text>
<text x="254.6" y="145.8">4</text>
<text x="274.9" y="145.8">3</text>
<text x="262.6" y="156.9" transform="rotate(-90 262.6 156.9)">7</text>
<text x="267.7" y="156.9" transform="rotate(-90 267.7 156.9)">6</text>
<text x="96.3" y="184.8" transform="rotate(-90 96.3 184.8)">3</text>
<text x="84.4" y="197.2">1</text>
<text x="84.4" y="192.2">6</text>
<text x="107.3" y="192.2">2</text>
<text x="107.3" y="197.2">4</text>
<text x="253.9" y="197.9">4</text>
<text x="279.3" y="197.9">1</text>
<text x="253.9" y="202.9">3</text>
<text x="264.5" y="211.5" transform="rotate(-90 264.5 211.5)">2</text>
<text x="269.6" y="211.5" transform="rotate(-90 269.6 211.5)">5</text>
</g>
<g font-size="2.5" fill="#008484">
<text x="56.3" y="45.3">VIN</text>
<text x="62.6" y="45.3">VOUT</text>
<text x="56.3" y="50.4">ON</text>
<text x="64" y="50.4">GND</text>
<text x="258.8" y="50.4">IN</text>
<text x="271.9" y="50.4">OUT</text>
<text x="258.8" y="55.5">EN</text>
<text x="266.3" y="58.7" transform="rotate(-90 266.3 58.7)">GND</text>
<text x="271.4" y="58.7" transform="rotate(-90 271.4 58.7)">GND</text>
<text x="53.1" y="83.4">EN</text>
<text x="53.1" y="78.4">IN</text>
<text x="66.1" y="78.4">OUT</text>
<text x="60.6" y="86.6" transform="rotate(-90 60.6 86.6)">GND</text>
<text x="65.7" y="86.6" transform="rotate(-90 65.7 86.6)">GND</text>
<text x="259.5" y="113.3">EN</text>
<text x="259.5" y="108.2">IN</text>
<text x="272.5" y="108.2">OUT</text>
<text x="274.4" y="113.3">FB</text>
<text x="267" y="116.5" transform="rotate(-90 267 116.5)">GND</text>
<text x="272" y="116.5" transform="rotate(-90 272 116.5)">GND</text>
<text x="71.5" y="125.3">VIN</text>
<text x="80.7" y="125.3">SW</text>
<text x="71.5" y="130.4">EN</text>
<text x="81.4" y="130.4">FB</text>
<text x="71.5" y="133">MODE</text>
<text x="258.8" y="141.9">VIN</text>
<text x="268" y="141.9">SW</text>
<text x="258.8" y="149.5">MODE</text>
<text x="258.8" y="146.9">EN</text>
<text x="268.7" y="146.9">FB</text>
<text x="97.4" y="191" transform="rotate(-90 97.4 191)">VDD</text>
<text x="87.4" y="193.3">SDA</text>
<text x="97.4" y="193.3">EVENT</text>
<text x="87.4" y="198.4">SCL</text>
<text x="258.2" y="199">IN</text>
<text x="271.2" y="199">OUT</text>
<text x="97.4" y="204.1" transform="rotate(-90 97.4 204.1)">GND</text>
<text x="258.2" y="204.1">EN</text>
<text x="265.7" y="207.3" transform="rotate(-90 265.7 207.3)">GND</text>
<text x="270.8" y="207.3" transform="rotate(-90 270.8 207.3)">GND</text>
</g>
<g font-size="2.5" fill="#0000c2">
<text x="84.7" y="174.5">Temperature sensor</text>
<text x="14" y="232.7">Nebra logos + Fiducial_Marks:</text>
</g>
<text font-size="2.5" fill="#008400" x="96.3" y="206.4" transform="rotate(-90 96.3 206.4)">5</text>
<g font-size="2.1" fill="#008484">
<text x="310.5" y="24.6">FB203</text>
<text x="60.8" y="31">R215</text>
<text x="296.3" y="33.7">47uF</text>
<text x="296.4" y="31.4">C215</text>
<text x="308.2" y="33.2">100nF</text>
<text x="308.4" y="31.2">C216</text>
<text x="18.9" y="47">C209</text>
<text x="258.3" y="43.8">U203</text>
<text x="270" y="43.8">NC</text>
<text x="309.9" y="47.5">FB205</text>
<text x="18.5" y="49.5">NC</text>
<text x="222.1" y="53.6">C212</text>
<text x="231.6" y="53.3">R201</text>
<text x="300.8" y="53.8">C213</text>
<text x="312.5" y="52.1">NC</text>
<text x="332.6" y="53.4">C208</text>
<text x="221.7" y="55.9">NC</text>
<text x="232.3" y="58.2">47K</text>
<text x="300.5" y="55.9">NC</text>
<text x="332.4" y="55.5">100nF</text>
<text x="51.9" y="71.8">U201</text>
<text x="66.3" y="71.8">3V3</text>
<text x="96.2" y="75.4">FB207</text>
<text x="19.9" y="82.5">1uF</text>
<text x="20.1" y="80">C201</text>
<text x="86.2" y="81.8">C202</text>
<text x="94.5" y="80.3">Ferrite beads</text>
<text x="118.4" y="83.9">100nF</text>
<text x="118.6" y="81.6">C220</text>
<text x="34.1" y="85.7">R200</text>
<text x="41.5" y="85.7">0R</text>
<text x="86" y="84.1">1uF</text>
<text x="48.5" y="93">1uF</text>
<text x="48.7" y="90.7">C200</text>
<text x="284.3" y="91.3">R222</text>
<text x="259" y="101.6">U205</text>
<text x="266.2" y="101.6">NC</text>
<text x="317.6" y="105.2">FB211</text>
<text x="232.6" y="112.1">C207</text>
<text x="298.2" y="113.7">47uF</text>
<text x="298.3" y="111.4">C206</text>
<text x="310.8" y="113.3">100nF</text>
<text x="311" y="111.2">C210</text>
<text x="317.3" y="109.9">Ferrite beads</text>
<text x="232.3" y="114.7">NC</text>
<text x="70.4" y="121.3">U202</text>
<text x="78.2" y="121.3">TPS62260DRV</text>
<text x="98.2" y="120.7">L200</text>
<text x="98.3" y="122.6">2.2uH</text>
<text x="135" y="122.4">FB208</text>
<text x="45.5" y="128.8">C204</text>
<text x="45.5" y="131.1">4.7uF</text>
<text x="109.7" y="130">C231</text>
<text x="118.6" y="131.3">R231</text>
<text x="131.3" y="129.5">C203</text>
<text x="134.4" y="126.4">Ferrite beads</text>
<text x="153.5" y="130.7">100nF</text>
<text x="153.7" y="128.4">C221</text>
<text x="230.3" y="127">R207</text>
<text x="236.6" y="126.3">NC</text>
<text x="26" y="135.9">1k</text>
<text x="26.2" y="133.3">R208</text>
<text x="74.4" y="136.7">PP GND</text>
<text x="110.3" y="134.5">22pF</text>
<text x="118.6" y="133.8">182K</text>
<text x="131.2" y="132.1">10uF</text>
<text x="230.3" y="133.3">R204</text>
<text x="237" y="132.7">NC</text>
<text x="262.9" y="134.5">U207</text>
<text x="263.9" y="137.2">NC</text>
<text x="118.6" y="142.1">R232</text>
<text x="283.7" y="143.5">NC</text>
<text x="284.3" y="139.4">L201</text>
<text x="317.2" y="138.9">FB206</text>
<text x="30.3" y="146.8">LED4</text>
<text x="118.6" y="144.6">182K</text>
<text x="223" y="148.2">NC</text>
<text x="223.3" y="145.9">C205</text>
<text x="295.7" y="145.9">R211</text>
<text x="303" y="149.7">NC</text>
<text x="303.4" y="145.3">C214</text>
<text x="315.1" y="149.2">NC</text>
<text x="315.1" y="144">NC</text>
<text x="315.4" y="146.9">C211</text>
<text x="31.1" y="151.8">GREEN</text>
<text x="234.1" y="151.8">R209</text>
<text x="240.4" y="151.1">NC</text>
<text x="251.5" y="152.7">NC</text>
<text x="252.2" y="155.8">R210</text>
<text x="261.7" y="153.2">PP GND</text>
<text x="295.4" y="150.3">NC</text>
<text x="234.1" y="160">R213</text>
<text x="240.4" y="159.3">NC</text>
<text x="295.4" y="159.2">NC</text>
<text x="295.7" y="156.7">R212</text>
<text x="37.3" y="185.9">R203</text>
<text x="47.4" y="185.9">R206</text>
<text x="58.5" y="184.8">NC</text>
<text x="58.9" y="182.2">C222</text>
<text x="75.7" y="184.6">NC</text>
<text x="76.3" y="182.5">C223</text>
<text x="102.1" y="184.1">U204</text>
<text x="265.3" y="184.9">R221</text>
<text x="37.3" y="188.4">4.7k</text>
<text x="47.4" y="188.4">4.7k</text>
<text x="109.7" y="187.2">R205</text>
<text x="110.6" y="189.7">NC</text>
<text x="265" y="189.5">0R</text>
<text x="257.7" y="192.4">U206</text>
<text x="269.3" y="192.4">NC</text>
<text x="296.9" y="196.1">FB212</text>
<text x="244.9" y="202.4">C225</text>
<text x="289.4" y="202.4">C226</text>
<text x="315.4" y="203.1">C224</text>
<text x="98.2" y="207.7">NC</text>
<text x="244.6" y="204.7">NC</text>
<text x="289.2" y="204.7">1uF</text>
<text x="315.4" y="205.1">4.7uF</text>
<text x="14.3" y="239.4">Logo2</text>
<text x="14.3" y="236.2">Logo1</text>
<text x="14.3" y="245.7">Logo4</text>
<text x="14.3" y="242.6">Logo3</text>
<text x="14.3" y="248.9">Logo5</text>
<text x="14.3" y="252.1">Logo6</text>
<text x="14.7" y="263.5">Fiducial1</text>
</g>
<text font-size="2.1" fill="#008400" x="238.8" y="54.4">POWER_EN</text>
<g font-size="2.1">
<text x="73" y="197.2">I2C_SCL</text>
<text x="73" y="192.2">I2C_SDA</text>
</g>
<g font-size="2.1" fill="#840000">
<text x="312.8" y="250.1">Nebra Ltd</text>
<text x="312.8" y="247.1">Power Management Schematic Part</text>
<text x="312.8" y="255.8">File: LoRa_PCIe_GW_Power.sch</text>
<text x="312.8" y="253.1">Sheet: /SCH3/</text>
<text x="312.8" y="263.2">Size: B</text>
<text x="334.8" y="263.2">Date: 2022-01-18</text>
<text x="397.8" y="263.2">Rev: 1.2</text>
<text x="312.8" y="266">KiCad E.D.A. kicad (5.1.5)-3</text>
<text x="397.8" y="266">Id: 4/5</text>
</g>
<text font-size="1.9" fill="#008484" x="94.6" y="198.2">Addr/Therm</text>
<g font-size="1.8" fill="#840000">
<text x="35" y="11.6">1</text>
<text x="85" y="11.6">2</text>
<text x="135" y="11.6">3</text>
<text x="185" y="11.6">4</text>
<text x="235" y="11.6">5</text>
<text x="285" y="11.6">6</text>
<text x="335" y="11.6">7</text>
<text x="385" y="11.6">8</text>
<text x="10.4" y="35.6">A</text>
<text x="420.2" y="35.6">A</text>
<text x="226.6" y="61.6">POWER_EN</text>
<text x="10.4" y="85.6">B</text>
<text x="420.2" y="85.6">B</text>
<text x="211.7" y="127.6">SX1302_CSD</text>
<text x="10.4" y="135.6">C</text>
<text x="420.2" y="135.6">C</text>
<text x="215.4" y="157.5">SX1302_PS_EN</text>
<text x="10.4" y="185.6">D</text>
<text x="420.2" y="185.6">D</text>
<text x="26" y="193">I2C_SDA</text>
<text x="26.2" y="198.1">I2C_SCL</text>
<text x="10.4" y="235.6">E</text>
<text x="420.2" y="235.6">E</text>
<text x="43.6" y="260.2" transform="rotate(-90 43.6 260.2)">1</text>
<text x="57.5" y="260.2" transform="rotate(-90 57.5 260.2)">1</text>
<text x="35" y="269">1</text>
<text x="85" y="269">2</text>
<text x="135" y="269">3</text>
<text x="185" y="269">4</text>
<text x="235" y="269">5</text>
<text x="285" y="269">6</text>
<text x="335" y="269">7</text>
<text x="385" y="269">8</text>
</g>
<g font-size="1.8" fill="#008484">
<text x="289" y="23">VCC3V3_IN</text>
<text x="60.3" y="35.5">NC</text>
<text x="21" y="40.7">VCC3V3_IN</text>
<text x="60.8" y="40.7">U200</text>
<text x="67.9" y="40.7">NC</text>
<text x="291.4" y="39.4">GND</text>
<text x="303.5" y="39.4">GND</text>
<text x="204.9" y="45.8">VCC_MAIN</text>
<text x="324.6" y="45.8">VDD_RADIO</text>
<text x="23.4" y="56.6">GND</text>
<text x="73.6" y="56.6">GND</text>
<text x="217.1" y="61.6">GND</text>
<text x="295.9" y="61.6">GND</text>
<text x="327.6" y="61.6">GND</text>
<text x="263.5" y="69.3">GND</text>
<text x="22" y="74.3">VCC_MAIN</text>
<text x="112" y="73.8">VCCIO33</text>
<text x="29.5" y="79.4">VCCCORE12</text>
<text x="24.7" y="89.6">GND</text>
<text x="81.2" y="89.6">GND</text>
<text x="113.6" y="89.6">GND</text>
<text x="272.4" y="89">VCC3V3_IN</text>
<text x="284" y="95.8">0R</text>
<text x="43.8" y="98.5">GND</text>
<text x="57.7" y="97.2">GND</text>
<text x="214.5" y="104.2">VCC_MAIN</text>
<text x="300.4" y="103.6">VCC_FEM1</text>
<text x="337.7" y="103.6">VCC_FEM</text>
<text x="227.9" y="119.4">GND</text>
<text x="293.3" y="119.4">GND</text>
<text x="306" y="119.4">GND</text>
<text x="37.9" y="121.3">VCC_MAIN</text>
<text x="145.3" y="120.8">VCCCORE12</text>
<text x="264.1" y="127.1">GND</text>
<text x="40.6" y="136.6">GND</text>
<text x="58.4" y="137.2">GND</text>
<text x="126.3" y="136.6">GND</text>
<text x="148.5" y="136.6">GND</text>
<text x="215.7" y="137.8">VCC_MAIN</text>
<text x="73.6" y="146.7">GND</text>
<text x="22.8" y="155.6">GND</text>
<text x="114.9" y="151.8">GND</text>
<text x="218.4" y="153.7">GND</text>
<text x="310.5" y="155">GND</text>
<text x="248.2" y="163.2">GND</text>
<text x="266" y="163.2">GND</text>
<text x="292" y="166.4">GND</text>
<text x="37.7" y="177.3">VCCIO33</text>
<text x="62.5" y="174.7">VCCIO33</text>
<text x="247.7" y="182.3">VCC3V3_IN</text>
<text x="64.1" y="190.6">GND</text>
<text x="237.3" y="195">VCC_MAIN</text>
<text x="308.1" y="195">VCCGNSS</text>
<text x="109.8" y="202.6">GND</text>
<text x="94.6" y="211.5">GND</text>
<text x="240" y="210.2">GND</text>
<text x="284.4" y="210.2">GND</text>
<text x="310.5" y="210.9">GND</text>
<text x="262.8" y="217.9">GND</text>
<text x="44.4" y="257.4" transform="rotate(-90 44.4 257.4)">1</text>
<text x="46.6" y="257.9">H1</text>
<text x="58.4" y="257.4" transform="rotate(-90 58.4 257.4)">1</text>
<text x="60.6" y="257.9">H2</text>
<text x="101.1" y="256">PWR_FLAG</text>
<text x="41.9" y="265.5">GND</text>
<text x="55.8" y="265.5">GND</text>
<text x="104.1" y="264.2">GND</text>
</g>
<g font-size="1.8">
<text x="238.8" y="123.6">U205_EN</text>
<text x="239.4" y="129.9">U206_EN</text>
</g>
<g font-size="1.8" fill="#840084">
<text x="30.8" y="149.3">VCCMAIN</text>
<text x="23.1" y="239.4">Logo ESD</text>
<text x="23.3" y="236.3">Logo Recycling</text>
<text x="23" y="245.8">Logo KiCad</text>
<text x="23.3" y="242.6">Logo LoRa</text>
<text x="23" y="249">Logo Nebra</text>
<text x="22.5" y="252.1">Open Source</text>
<text x="40.3" y="254.7">MountingHole_Pad</text>
<text x="24.2" y="259.8">Fiducial Mark</text>
</g>
</svg>
